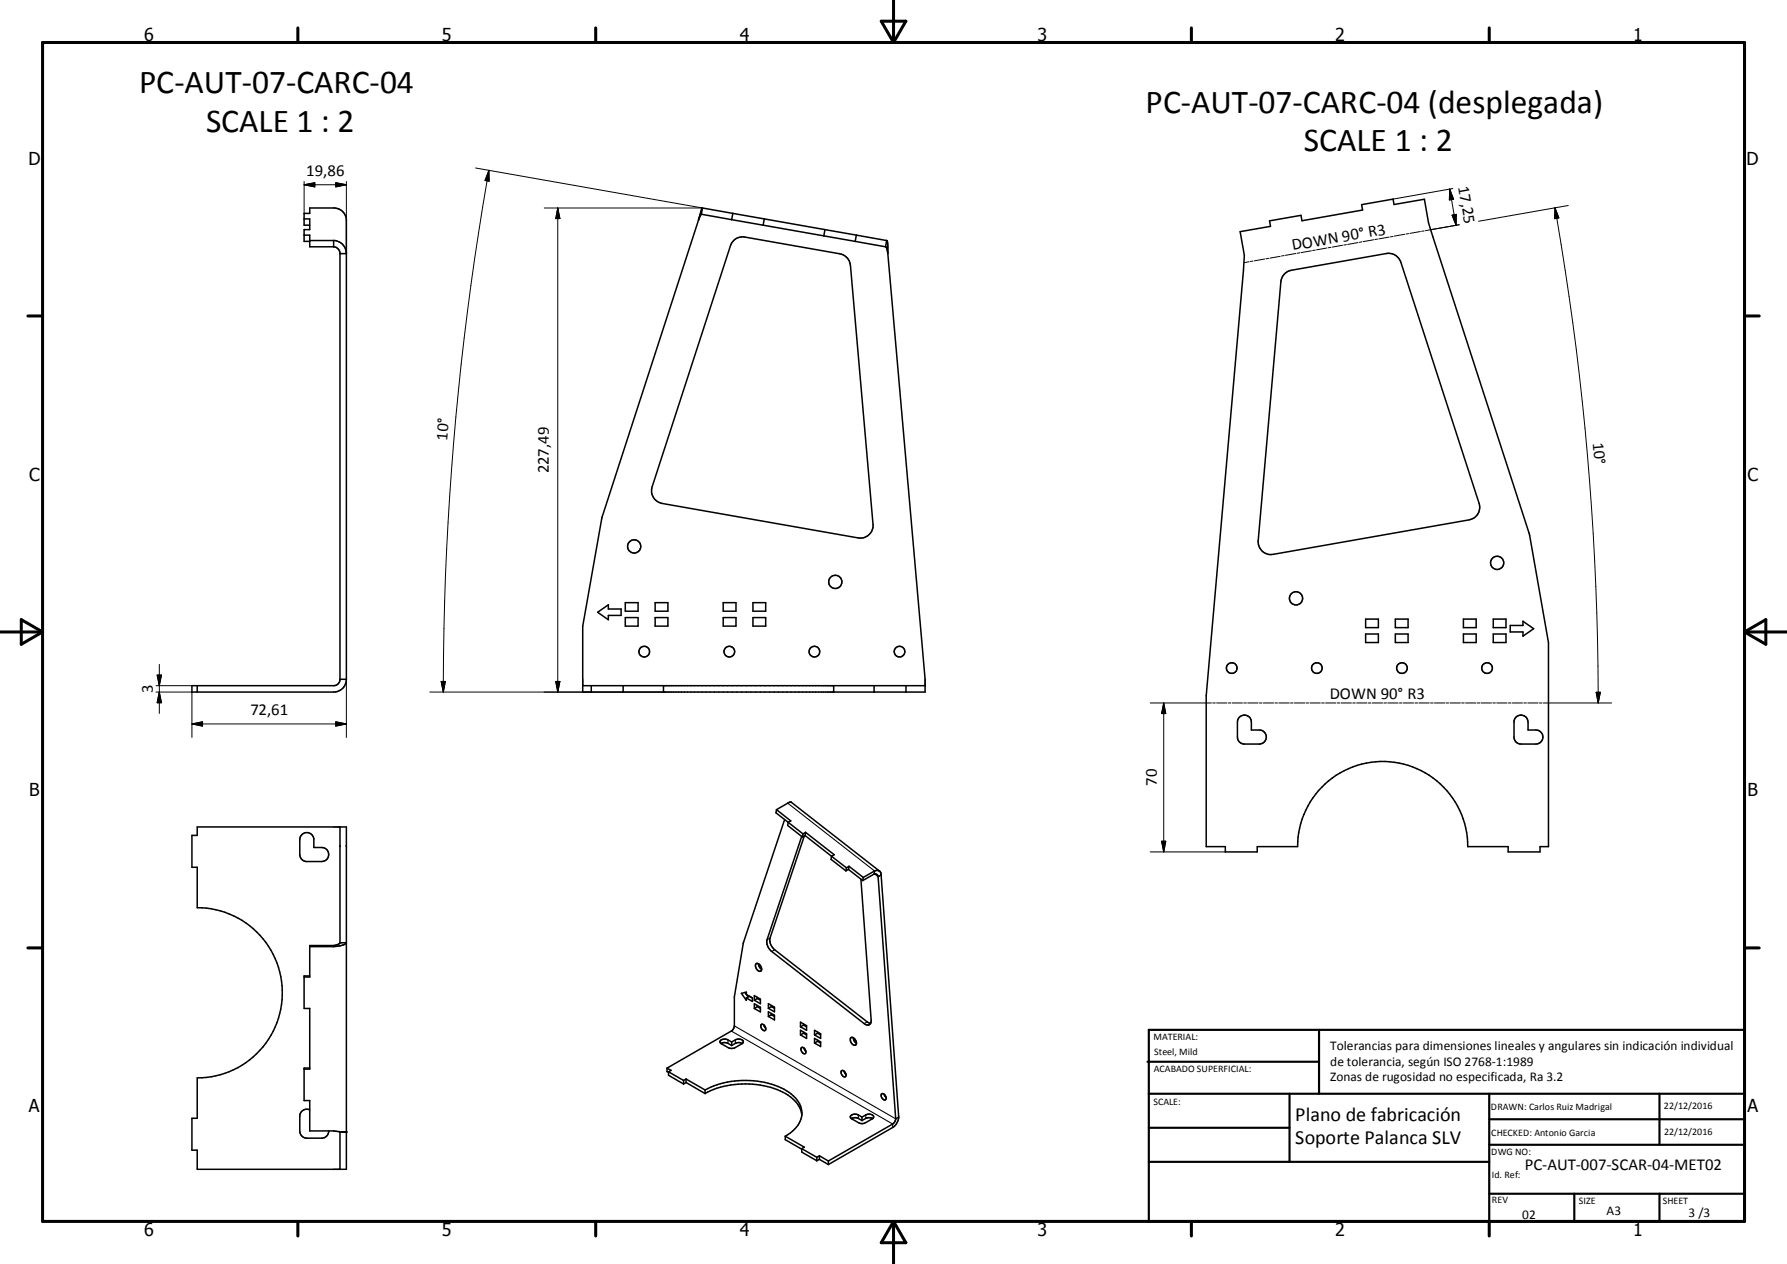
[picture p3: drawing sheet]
<svg xmlns="http://www.w3.org/2000/svg" width="420mm" height="297mm" viewBox="0 0 420 297" stroke-linecap="round" stroke-linejoin="round" font-family="sans-serif">
<g fill="none" stroke="#000" stroke-width=".36">
<path d="M71.5 51.4h1.3v2.6h-1.3v2.7h1.3M71.5 55.3h1.3v2.7h5.6M72.8 52.9h-1.3v-2.8h1.3v-1.2h5.9a2.95 2.95 0 0 1 2.7 2.6v108.1M72.8 56.5h5.9a3.1 3.1 0 0 1 2.7 2.8M78.4 56.5v1.5M78.4 58a1.61 1.61 0 0 1 1.5 1.6M79.9 59.6v100M79.9 59.6h1.5M164.2 51.7l-22.7 69.9-4.5 25.6v15.4h80.4v-3l-8.7-100M164.9 50.3l7.1 1.3M164.9 50.3l-.7 1.4M165.1 48.9l-.9 2.8"/>
<path d="M165.1 48.9l7.2 1.2M165.1 48.9l-.2 1.4M172 51.6l7.4 1.3M172.3 50.1l7.3 1.3M172.3 50.1l-.3 1.5M172.5 56.4l1.1-.6 1.1-.1 22.7 3.9a3.1 3.1 0 0 1 2.5 2.7l5.3 60.9a3 3 0 0 1-3.5 3.2l-46.1-8.1a3.1 3.1 0 0 1-2.3-3.9l18.4-56.7zM179.4 52.9l21.6 3.8M179.6 51.4l14.3 2.6M179.6 51.4l-.2 1.5M193.9 54l7.4 1.3M193.9 54l-.3 1.4M201 56.7l7.1 1.3"/>
<path d="M201.3 55.3l7.1 1.2M201.3 55.3l-.3 1.4M208.1 58l.4 .5 .2 1.1M208.4 56.5h.1M208.4 56.5l-.3 1.5M208.4 56.5l.2 .6 .1 2.5M291.5 54.4l7.1-1.2-.2-1.3 7.4-1.3 .2 1.3 14.3-2.5-.3-1.3 7.4-1.3 .3 1.3 7.1-1.3 1 5.6 1 3.2 22.7 69.9 4.5 25.5v47.9h-2v1.3h-7.5v-1.3h-9.5a20 20 0 0 0-20-20 20 20 0 0 0-20 20h-9.5v1.3h-7.5v-1.3h-4.5v-35.4l8.8-100 .2-3.5zM301.9 64.4l.9-.7 .7-.2 22.4-3.9a3 3 0 0 1 3.4 2l18.4 56.7a3 3 0 0 1-2.4 3.9l-46 8.1a3 3 0 0 1-3.6-3.2l5.4-60.9 .3-1.1zM79.9 159.6h1.5M79.9 159.6a1.48 1.48 0 0 1-1.5 1.5h-33.3v1.5h33.3a2.95 2.95 0 0 0 3-3M140.5 143.9l2.5-1.8v1h3v1.5h-3v1zM147 145.1h3v2h-3z"/>
<path d="M147 141.6h3v2h-3zM154 145.1h3v2h-3zM154 141.6h3v2h-3zM170 145.1h3v2h-3zM170 141.6h3v2h-3zM177 145.1h3v2h-3zM177 141.6h3v2h-3zM321 149h3v2h-3zM321 145.5h3v2h-3zM328 149h3v2h-3zM328 145.5h3v2h-3zM344 149h3v2h-3z"/>
<path d="M344 145.5h3v2h-3zM351 149h3v2h-3zM351 145.5h3v2h-3zM355 147h3v-1l2.5 1.7-2.5 1.8v-1h-3zM46.4 161.1v1.5M137 161.1h80.4M139 161.1v1.5M146.5 161.1v1.5M155.9 161.1v1.5M196 161.1v1.5M205.5 161.1v1.5M212.9 161.1v1.5"/>
<path d="M291.3 168.6a1.64 1.64 0 0 1 1.8-.4 1.64 1.64 0 0 1 1 1.5v1.8h1.9a1.65 1.65 0 0 1 1.6 1.7 1.65 1.65 0 0 1-1.6 1.6h-3.5a1.64 1.64 0 0 1-1.6-1.6v-3.8zM356.3 168.6a1.67 1.67 0 0 1 1.8-.4 1.67 1.67 0 0 1 1.1 1.5v1.8h1.8a1.65 1.65 0 0 1 1.7 1.7 1.65 1.65 0 0 1-1.7 1.6h-3.5a1.63 1.63 0 0 1-1.6-1.6v-3.8zM46.4 194.3h35v80.5h-35v-4.5h-1.3v-7.5h1.3v-9.5a20 20 0 0 0 20-20 20 20 0 0 0-20-20v-9.5h-1.3v-7.5h1.3zM70.9 196.2a1.64 1.64 0 0 1 1.8-.5 1.64 1.64 0 0 1 1.1 1.6v1.8h1.8a1.65 1.65 0 0 1 1.7 1.7 1.65 1.65 0 0 1-1.7 1.6h-3.5a1.68 1.68 0 0 1-1.6-1.6v-3.8zM79.9 194.3v27.2M182.5 190.3l2.8-1.6 .7-.2 20.8 16.2M182.5 190.3l3.4 2.6-.6 .3M182.5 190.3l-.1 .7 2.9 2.2M184.4 192.6l-9.7 29-2.1 12.6v6.9l-.1 .5-.6 .7-15.1 8.7M185.3 193.2l3.4 2.7M185.3 193.2l-.2 .8 3.5 2.7M188.4 196.6l-8.1 24.2a2.93 2.93 0 0 0 1.1 2.8l21.7 16.9a.91 .91 0 0 0 1.5-.1"/>
<path d="M188.7 195.9l-.1 .8M189 196.5l-8 23.9a2.86 2.86 0 0 0 1.1 2.8l21.7 16.9 .8 .4M189.2 196.3l6.2 4.9M189.2 196.3l-.6 .4M189.3 195.6l6.8 5.2-.7 .4M189.3 195.6l-.1 .7M189.3 195.6l-.6 .3M195.4 201.2l3.6 2.7M195.4 201.2l-.1 .7 3.5 2.7M199 203.9l-.2 .7M199.4 204.3l3.4 2.6M199.4 204.3l-.6 .3"/>
<path d="M199.6 203.6l3.3 2.6M199.6 203.6l-.2 .7M199.6 203.6l-.6 .3M202.4 206.6l2.4 33.1-.2 .7M202.9 206.2l-.1 .7M205.5 205.4a.7 .7 0 0 1 .9 .6M205.5 205.4l-2.7 1.5M205.6 204.7l-.1 .7M205.6 204.7a1 1 0 0 1 1-.1 1 1 0 0 1 .5 1M205.6 204.7l-2.7 1.5M206.4 206l4.1 56.9M207.1 205.6l4.1 56.9"/>
<path d="M207.1 205.6l-.7 .4M72.8 229.3h-1.3v7.7h1.3v14.2h-1.3M72.8 222.4h5.6M78.4 222.2h-5.6v7.4h-1.3M78.4 222.2v.2M79.9 221.5h1.5M79.9 221.5a1.83 1.83 0 0 1-1.5 .7M81.4 221.6l-1.1 .6-1.9 .2M175.1 233.2l.3 .5M175.4 234.5v.6l-1.1-1.7 1.1-.3v.6l1.5 .8M175.4 234.5l1.5 .8v-.8M175.4 234.5l.7-.4 .8 .4"/>
<path d="M175.5 233.7l.4 .5M177.3 235.9l1.4 .8v1.1l-1.4-.8zM177.3 233.9l1.4 .9v1l-1.4-.8zM177.7 226.5a1.13 1.13 0 0 1 1.1 .5 1.13 1.13 0 0 1 0 1.2 1.28 1.28 0 0 1-1.1-1.7zM178 236.5l.7 .5M178 236.5l-.7 .5M178 234.4v.2M178 236.3v.2M178 234.6l.7 .4M178 234.6l-.7 .4M178.3 226.5l.3 .8 .4 .5M180.6 237.8l1.4 .8v1.1l-1.4-.9z"/>
<path d="M180.6 235.8l1.4 .9v1.1l-1.4-.9zM181.3 238.4l.7 .4M181.3 238.4l-.7 .4M181.3 236.3v.2M181.3 238.2v.2M181.3 236.5l.7 .4M181.3 236.5l-.7 .4M72.8 251h-1.3v7.6h1.3v7.1h5.6l1.4 .2M156.8 251v.8l.3 .2M156.8 251l.9 .5-.6 .4M157.1 251.9l3.6 2M157.1 251.9v.8l3.6 2"/>
<path d="M160.7 253.9v.8M161.3 253.6l-.6 .3M161.3 253.6l4.4 2.5M161.3 254.4l4.4 2.6M161.3 254.4l-.6 .3M161.3 253.6v.8M165.7 256.1a20.6 20.6 0 0 1 19.8 .6 5.6 5.6 0 0 1 2.8 6.2 7.3 7.3 0 0 1-3.7 4.1M165.7 256.1v.9M165.7 257a20.6 20.6 0 0 1 19.6 .4 6.6 6.6 0 0 1 3.2 4.6M169.4 244.5l1-.3 1.6 .6 .8-.4a1.2 1.2 0 0 1 1.9 .5l-.3 .3-1.6 1-1 .2-.4-.1-1.9-1.1-.3-.3zM169.5 245.2a1.65 1.65 0 0 1 1.6 0l.9 .5M172 244.8v.9"/>
<path d="M174.5 245.2a1.64 1.64 0 0 0-1.7 0l-.8 .5M179 240.7a.9 .9 0 0 1 .8 .5 .9 .9 0 0 1-.1 1 1.04 1.04 0 0 1-.7-1.5zM179.5 240.9l.5 .7M188.2 242.1l1.4 .8v1.1l-1.4-.8zM188.2 240.2l1.4 .8v1.1l-1.4-.8zM188.3 246.2a.83 .83 0 0 1 .9 .4 .83 .83 0 0 1-.1 1 1.08 1.08 0 0 1-.8-1.4zM188.9 242.8l.7 .4M188.9 242.8l-.7 .4M188.9 240.6v.3M188.9 242.5v.3M188.9 240.9l.7 .4M188.9 240.9l-.7 .4"/>
<path d="M189 246.3l.4 .8M191.5 244l1.4 .8v1.1l-1.4-.8zM191.5 242.1l1.4 .8v1.1l-1.4-.8zM192.2 244.7l.7 .4M192.2 244.7l-.7 .4M192.2 242.5v.3M192.2 244.4v.3M192.2 242.8l.7 .4M192.2 242.8l-.7 .4M197.8 251.6a.84 .84 0 0 1 .9 .4 .84 .84 0 0 1-.1 1 1.1 1.1 0 0 1-.8-1.4zM198.4 251.7l.5 .8M200 243.9a1.13 1.13 0 0 1 1.1 .5 1.13 1.13 0 0 1 0 1.2 1.28 1.28 0 0 1-1.1-1.7z"/>
<path d="M200.5 243.8l.3 .9 .5 .4M207.2 257.1a.84 .84 0 0 1 .9 .4 .84 .84 0 0 1-.1 1 1.1 1.1 0 0 1-.8-1.4zM207.8 257.1l.5 .8M72.8 260.8a1.64 1.64 0 0 0-2.3 1.5v3.5a1.67 1.67 0 0 0 1.6 1.6h3.5a1.69 1.69 0 0 0 1.7-1.7M79.8 265.9l.9 .1M79.8 265.9l.1 .1M79.9 266v8.8M79.9 266h1.5M184.6 267l4.4 2.6-.5 .3M184.6 267v.8l3.9 2.2M188.5 269.9l3.5 2M188.5 269.9v.8l3.5 2.1"/>
<path d="M192 271.9v.9M192.6 271.6l-.6 .3M192.6 271.6l2.1 1.2M192.6 272.4l2.1 1.2M192.6 272.4l-.6 .4M192.6 271.6v.8M194.7 272.8v.8M200 262.1a1.61 1.61 0 0 1 1.7-.1l.9 .5 .9-.5a1.23 1.23 0 0 1 1.9 .5l-.4 .4-1.6 .9-.9 .2-2.3-1.1-.3-.4zM200.1 262.8a1.72 1.72 0 0 1 1.6 0l.9 .5M202.6 262.5v.8M205.1 262.8a1.68 1.68 0 0 0-1.6 0l-.9 .5M210.5 262.9l-.1 .6-.6 .6-15.1 8.7"/>
<path d="M211.2 262.5a3.4 3.4 0 0 1-1.4 2.4l-15.1 8.7M211.2 262.5l-.7 .4"/>
<circle cx="149" cy="128.4" r="1.55"/>
<circle cx="196.3" cy="136.7" r="1.55"/>
<circle cx="351.9" cy="132.3" r="1.55"/>
<circle cx="151.4" cy="153.1" r="1.25"/>
<circle cx="171.4" cy="153.1" r="1.25"/>
<circle cx="191.4" cy="153.1" r="1.26"/>
<circle cx="211.4" cy="153.1" r="1.25"/>
<circle cx="289.5" cy="157" r="1.25"/>
<circle cx="304.6" cy="140.6" r="1.55"/>
<circle cx="309.5" cy="157" r="1.24"/>
<circle cx="329.5" cy="157" r="1.25"/>
<circle cx="349.5" cy="157" r="1.25"/>
</g>
<circle cx="81.4" cy="266" r=".18" fill="#000"/>
<path d="M185.2 188.7l20.4 16M205.6 205.4l.8 .6M181 220.4l-.7 .4M182.1 223.2l-.7 .4M171.1 244.4v.8M171.9 242.3l37.9 21.8v.8M172.6 241.1l37.9 21.8M172.8 244.4v.8M203.8 240.1l-.7 .4M201.7 262v.8M203.5 262v.8" fill="none" stroke="#000" stroke-width=".25"/>
<g fill="none" stroke="#000" stroke-width=".24">
<path d="M111.8 39.5l53.3 9.4h-37.2M71.5 43.4h9.9M71.5 43.4l2.5-.5v1zM71.5 42.7v7.4M78.9 42.9l2.5 .5-2.5 .5zM81.4 42.7v16.9M114.9 40a702.2 702.2 0 0 0-10.7 122.6M114.9 40l.1 2.6-1-.2zM131.1 48.9v113.7M131.1 48.9l.5 2.5h-1zM304.6 59.6l-2.5 .4M305.5 59.4l-.6 .1"/>
<path d="M308.2 58.9l-2.4 .5M309.1 58.8l-.6 .1M311.9 58.3l-2.4 .4M312.8 58.1l-.6 .1M315.5 57.6l-2.4 .5M316.5 57.5l-.6 .1M319.2 57l-2.4 .4M320.1 56.8l-.6 .1M322.9 56.3l-2.5 .5M323.8 56.2l-.6 .1M326.5 55.7l-2.4 .4M327.4 55.6l-.6 .1"/>
<path d="M330.2 55l-2.5 .5M331.1 54.9l-.6 .1M333.8 54.4l-2.4 .4M334.8 54.3l-.7 .1M340.7 44.4l1.5 8.5M340.7 44.4l1 2.4-1 .2zM341.3 50.6l1-.2-.1 2.5zM341.5 44.3l-14.1 2.5M343 52.8l-7.9 1.4M365.5 48.8a670.3 670.3 0 0 1 10.2 116.4M365.5 48.8l.9 2.4-1 .2zM368.6 48.3l-21.1 3.7"/>
<path d="M293.6 61.5l-1.2 .2M294.5 61.3l-.6 .1M297.3 60.9l-2.5 .4M298.2 60.7l-.6 .1M300.9 60.2l-2.4 .5M301.8 60l-.6 .2M36.9 158.6h1.1l-.6 2.5zM37.4 156.1v11.5M81.4 159.6v13.7M36.7 162.6h8.4v10.7M36.7 161.1h8.4M37.4 162.6l.6 2.5h-1.1z"/>
<path d="M45.1 170.1h36.3M45.1 170.1l2.5-.5v1zM78.9 169.6l2.5 .5-2.5 .5zM101 162.6h54.9M103.7 160.1h1l-.5 2.5zM130.6 160.1h1l-.5 2.5zM270.4 165.2h14.3M273.5 165.2v35M273.5 165.2l.5 2.5h-1zM285 165.2h.6M286 165.2h2.4M288.7 165.2h.6"/>
<path d="M289.6 165.2h2.5M292.4 165.2h.6M293.3 165.2h2.4M296 165.2h.6M296.9 165.2h2.5M299.7 165.2h.6M300.6 165.2h2.4M303.3 165.2h.6M304.2 165.2h2.5M307 165.2h.6M307.9 165.2h2.4M310.6 165.2h.7"/>
<path d="M311.6 165.2h2.4M314.3 165.2h.6M315.2 165.2h2.5M318 165.2h.6M318.9 165.2h2.4M321.6 165.2h.6M322.5 165.2h2.5M325.3 165.2h.6M326.2 165.2h2.4M328.9 165.2h.6M329.9 165.2h2.4M332.6 165.2h.6"/>
<path d="M333.5 165.2h2.4M336.3 165.2h.6M337.2 165.2h2.4M339.9 165.2h.6M340.8 165.2h2.5M343.6 165.2h.6M344.5 165.2h2.4M347.2 165.2h.6M348.1 165.2h2.5M350.9 165.2h.6M351.8 165.2h2.4M354.5 165.2h.7"/>
<path d="M355.5 165.2h2.4M358.2 165.2h.6M359.1 165.2h2.4M361.8 165.2h.6M362.8 165.2h16M375.2 162.7h1l-.5 2.5zM273 197.7h1l-.5 2.5zM270.4 200.2h17.6"/>
</g>
<g fill="none" stroke="#000" stroke-width=".71">
<path d="M10 10h400v277h-400zM70 6.6v3.4M140 6.6v3.4M207.1 5h5.8l-2.9 5zM210 0v10M280 6.6v3.4M350 6.6v3.4M6.6 74.2h3.4M410 74.2h3.5M0 148.5h10M5 145.6l5 2.9-5 2.9zM410 148.5h10.1"/>
<path d="M410 148.5l5.1-2.9v5.8zM6.6 222.7h3.4M410 222.7h3.5M70 287v3.4M140 287v3.4M210 287v10M210 287l2.9 5h-5.8zM280 287v3.4M350 287v3.4"/>
</g>
<g fill="none" stroke="#000" stroke-width=".51">
<path d="M269.7 249.5h40.3M270 242h140v45h-140zM270 257h140M303.1 257v16M310 242v15M350 257v30M390.1 257v12M270 265h33.1M270 273h80M350 269h60M350 263h60M350 280.5h60"/>
<path d="M370 280.5v6.5M390.1 280.5v6.5"/>
</g>
<g fill="#000" stroke="#000" stroke-width=".24">
<path d="M71.5 43.4l2.5-.5v1zM78.9 42.9l2.5 .5-2.5 .5zM114.9 40l.1 2.6-1-.2zM131.1 48.9l.5 2.5h-1zM341.3 50.6l1-.2-.1 2.5zM340.7 44.4l1 2.4-1 .2zM365.5 48.8l.9 2.4-1 .2zM36.9 158.6h1.1l-.6 2.5zM37.4 162.6l.6 2.5h-1.1zM45.1 170.1l2.5-.5v1zM78.9 169.6l2.5 .5-2.5 .5zM103.7 160.1h1l-.5 2.5z"/>
<path d="M130.6 160.1h1l-.5 2.5zM273.5 165.2l.5 2.5h-1zM375.2 162.7h1l-.5 2.5zM273 197.7h1l-.5 2.5z"/>
</g>
<g font-size="7.9">
<text x="32.7" y="21.9">PC-AUT-07-CARC-04</text>
<text x="269.2" y="26.6">PC-AUT-07-CARC-04 (desplegada)</text>
<text x="48.4" y="30.9">SCALE 1 : 2</text>
<text x="306.5" y="35.6">SCALE 1 : 2</text>
</g>
<g font-size="4.7">
<text x="304.5" y="263.5">Plano de fabricación</text>
<text x="304.5" y="268.9">Soporte Palanca SLV</text>
</g>
<g font-size="4.2">
<text x="33.9" y="9.6">6</text>
<text x="103.9" y="9.6">5</text>
<text x="173.9" y="9.6">4</text>
<text x="243.8" y="9.6">3</text>
<text x="313.9" y="9.6">2</text>
<text x="383.9" y="9.6">1</text>
<text x="6.7" y="38.7">D</text>
<text x="410.5" y="38.7">D</text>
<text x="6.9" y="112.9">C</text>
<text x="410.7" y="112.9">C</text>
<text x="6.9" y="187.1">B</text>
<text x="410.7" y="187.1">B</text>
<text x="6.8" y="261.4">A</text>
<text x="410.7" y="261.4">A</text>
<text x="33.9" y="290.4">6</text>
<text x="103.9" y="290.4">5</text>
<text x="173.9" y="290.4">4</text>
<text x="243.8" y="290.4">3</text>
<text x="313.9" y="290.4">2</text>
<text x="383.9" y="290.4">1</text>
</g>
<g font-size="3.9">
<text x="72" y="41.3">19,86</text>
<text x="342.7" y="43.9" transform="rotate(80 342.7 43.9)">17,25</text>
<text x="303.9" y="58.8" transform="rotate(-10 303.9 58.8)">DOWN 90° R3</text>
<text x="105.1" y="103.6" transform="rotate(-85 105.1 103.6)">10°</text>
<text x="374.4" y="104.1" transform="rotate(85 374.4 104.1)">10°</text>
<text x="129" y="111.3" transform="rotate(-90 129 111.3)">227,49</text>
<text x="35.9" y="162.8" transform="rotate(-90 35.9 162.8)">3</text>
<text x="312.6" y="164.3">DOWN 90° R3</text>
<text x="58.8" y="168.1">72,61</text>
<text x="271.9" y="184.7" transform="rotate(-90 271.9 184.7)">70</text>
<text x="358.4" y="274.9">PC-AUT-007-SCAR-04-MET02</text>
</g>
<g font-size="3.1">
<text x="312.7" y="246.8">Tolerancias para dimensiones lineales y angulares sin indicación individual</text>
<text x="312.7" y="250.4">de tolerancia, según ISO 2768-1:1989</text>
<text x="312.7" y="254">Zonas de rugosidad no especificada, Ra 3.2</text>
<text x="357.8" y="286.5">02</text>
<text x="377.6" y="285.6">A3</text>
<text x="396.9" y="285.9">3 /3</text>
</g>
<g font-size="2.4">
<text x="271.1" y="244.4">MATERIAL:</text>
<text x="271.2" y="252">ACABADO SUPERFICIAL:</text>
<text x="271.3" y="248">Steel, Mild</text>
<text x="271.1" y="259.7">SCALE:</text>
<text x="350.4" y="260.8">DRAWN: Carlos Ruiz Madrigal</text>
<text x="391.1" y="260.6">22/12/2016</text>
<text x="350.5" y="267">CHECKED: Antonio Garcia</text>
<text x="391.2" y="266.7">22/12/2016</text>
<text x="350.5" y="271.4">DWG NO:</text>
<text x="350.7" y="276.9">Id. Ref:</text>
<text x="350.7" y="282.8">REV</text>
<text x="371.1" y="282.9">SIZE</text>
<text x="390.8" y="283">SHEET</text>
</g>
</svg>
